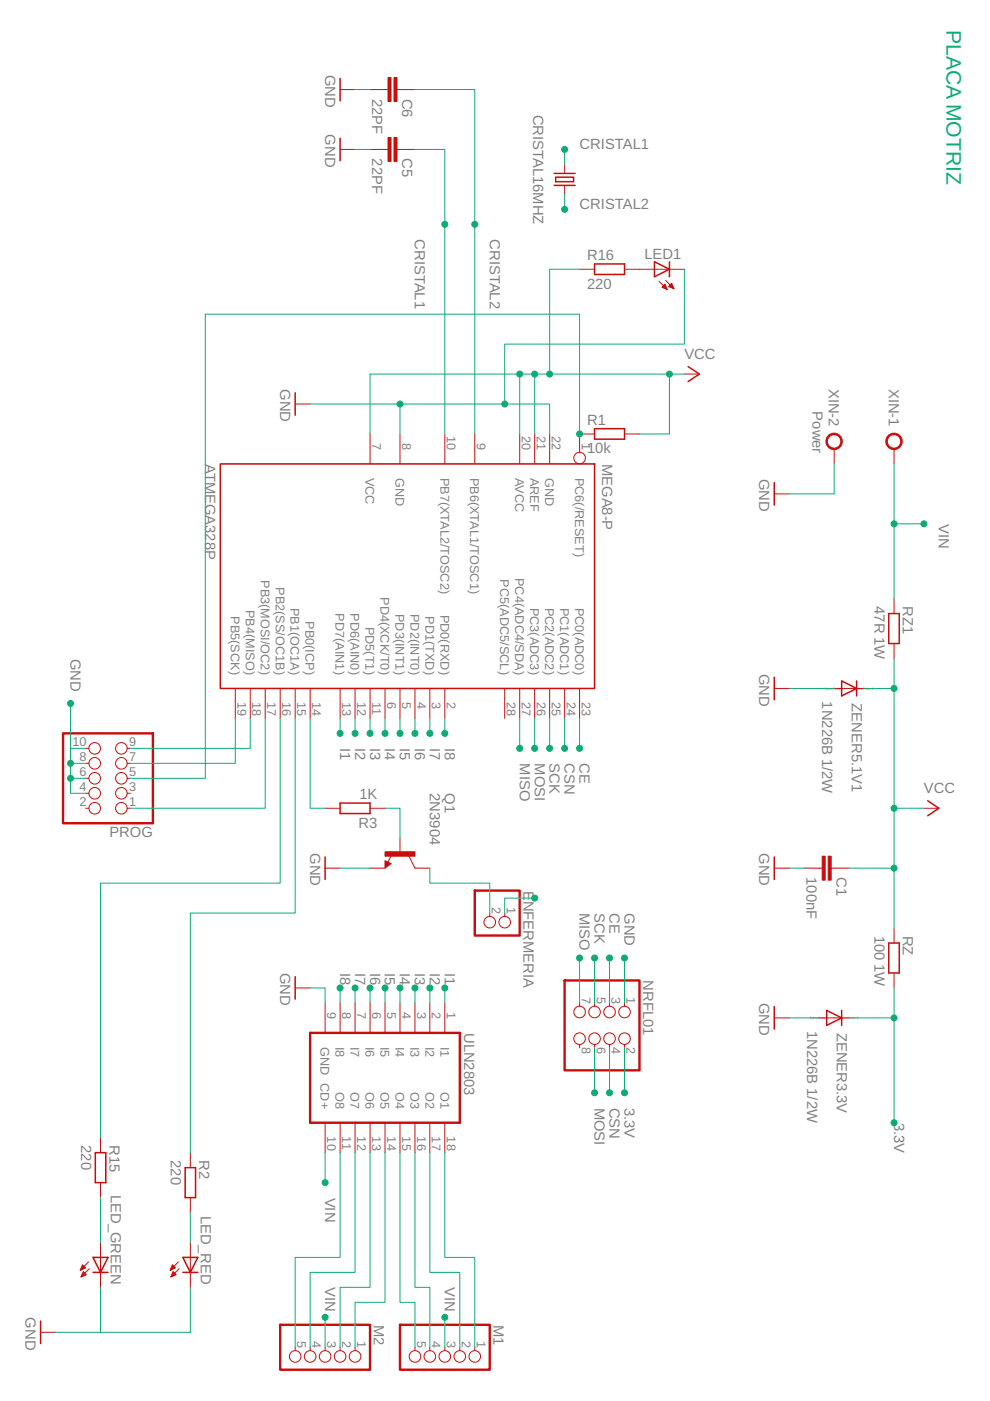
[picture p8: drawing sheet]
<svg xmlns="http://www.w3.org/2000/svg" width="210mm" height="297mm" viewBox="0 0 210 297" stroke-linecap="round" stroke-linejoin="round" font-family="sans-serif">
<g fill="none" stroke="#c90d0c" stroke-width=".32">
<path d="M72.1 16.6v4.8M72.1 29.3v4.8M117.5 36.8h4.4M117.5 39.3h4.4M117.8 37.6h3.8v.9h-3.8zM126.1 56h6.3v2.2h-6.3zM138.8 55.5l3.1 1.6-3.1 1.6zM141.9 55.5v3.2M145.9 77.7l2.4 1.6-2.4 1.6M46.7 98.4h79.4v47.6h-79.4zM62.6 83.3v4.7M126.1 90.9h6.3v2.2h-6.3z"/>
<path d="M164.2 102.3v4.8M188.4 130.1h2.3v6.3h-2.3zM164.2 143.6v4.8M178.4 144.4l3.2 1.6-3.2 1.6zM181.6 144.4v3.2M72.1 170.3h6.4v2.2h-6.4zM196.7 169.8l2.4 1.6-2.4 1.6M68.9 181.7v4.8M81.8 182.8v.9l.8-.6-.6-.3v.5l.3-.2M164.2 181.7v4.8M188.4 199.9h2.3v6.4h-2.3zM62.6 207.1v4.7"/>
<path d="M164.2 213.4v4.8M175.3 214.2l3.1 1.6-3.1 1.6zM178.4 214.2v3.2M20.2 244.4h2.2v6.3h-2.2zM39.3 247.6h2.2v6.3h-2.2zM19.7 266.6h3.2l-1.6 3.2zM19.7 269.8h3.2M38.8 266.6h3.1l-1.5 3.2zM38.8 269.8h3.1M8.6 280.1v4.8"/>
</g>
<g fill="none" stroke="#c90d0c" stroke-width=".21">
<path d="M72.1 19h3.2M78.5 19h3.8M84.2 19h3.8M72.1 31.7h3.2M78.5 31.7h3.8M84.2 31.7h3.8M119.7 34.9v1.9M119.7 39.3v1.9M122.9 57.1h3.2M132.4 57.1h12.7M139.7 59.6l1.7 1.8M141.1 59.5l1.8 1.7"/>
<path d="M140.3 60.9l.7-.6 .4 1.1zM140.5 60.7v.3M140.7 60.6v.4M140.8 60.4v.7M141 60.3v.9M141.1 60.6v.6M141.3 61v.3M141.8 60.7l.6-.6 .5 1.1zM141.9 60.6v.2M142.1 60.4v.5M142.3 60.3v.6M142.4 60.1v.9"/>
<path d="M142.6 60.5v.6M142.7 60.8v.4M145.1 79.3h3.2M62.6 85.7h3.2M78.5 92v6.4M84.8 92v6.4M94.3 92v6.4M100.7 92v6.4M110.2 92v6.4M113.4 92v6.4M116.5 92v6.4M126.1 92h-3.2v3.9"/>
<path d="M132.4 92h3.2M176.9 95.2v3.2M189.6 95.2v3.2M164.2 104.7h3.1M189.6 126.9v3.2M189.6 136.4v3.2M18.1 158.7h.7M27 158.7h.7M49.9 146v6.3M53.1 146v6.3M56.2 146v6.3M59.4 146v6.3"/>
<path d="M62.6 146v6.3M65.8 146v6.3M72.1 146v6.3M75.3 146v6.3M78.5 146v6.3M81.6 146v6.3M84.8 146v6.3M88 146v6.3M91.1 146v6.3M94.3 146v6.3M107 146v6.3M110.2 146v6.3"/>
<path d="M113.4 146v6.3M116.5 146v6.3M119.7 146v6.3M122.9 146v6.3M164.2 146h3.1M176.9 146h6.3M18.1 171.4h.7M18.1 168.2h.7M18.1 165h.7M18.1 161.8h.7M27 171.4h.7M27 168.2h.7"/>
<path d="M27 165h.7M27 161.8h.7M68.9 171.4h3.2M78.5 171.4h3.1M84.8 177.7v3.2M195.9 171.4h3.2M68.9 184.1h3.2M78.5 184.1h3.1M81.6 182.5l1.3 .6-1.3 1zM83 181.3l-.8 1.5M86.7 181.5l1.3 2.6h3.1M103.8 193.6v.7"/>
<path d="M107 193.6v.7M164.2 184.1h3.1M170.5 184.1h3.8M176.2 184.1h3.8M189.6 196.8v3.1M62.6 209.5h3.2M68.9 212.6v6.4M72.1 212.6v6.4M75.3 212.6v6.4M78.5 212.6v6.4M81.6 212.6v6.4M84.8 212.6v6.4"/>
<path d="M88 212.6v6.4M91.1 212.6v6.4M94.3 212.6v6.4M122.9 212.6v.7M126.1 212.6v.7M129.2 212.6v.7M132.4 212.6v.7M164.2 215.8h3.1M173.7 215.8h6.3M189.6 206.3v3.2M68.9 238v6.4M72.1 238v6.4"/>
<path d="M75.3 238v6.4M78.5 238v6.4M81.6 238v6.4M84.8 238v6.4M88 238v6.4M91.1 238v6.4M94.3 238v6.4M122.9 221.5v.7M126.1 221.5v.7M129.2 221.5v.7M132.4 221.5v.7M21.3 241.2v3.2"/>
<path d="M21.3 250.7v3.2M40.4 244.4v3.2M40.4 253.9v3.2M17.2 268.9v.3M17.3 268.6v.6M17.3 270.4v.3M17.5 268.2v.9M17.5 270v.6M17.5 268.2l.6 .6-1.1 .5zM17.7 269.6l.6 .7-1.1 .4zM17.7 268.4v.6M17.7 269.6v.9"/>
<path d="M17.8 268.5v.5M17.8 269.8v.7M18 268.7v.2M18 269.9v.5M18.1 270.1v.2M18.8 267.5l-1.8 1.8M18.9 269l-1.7 1.7M21.3 263.4v9.5M36.2 268.9v.3M36.4 268.6v.6M36.4 270.4v.3M36.5 268.2v.9"/>
<path d="M36.5 270v.6M36.5 268.2l.7 .6-1.1 .5zM36.7 269.6l.7 .7-1.2 .4zM36.7 268.4v.6M36.7 269.6v.9M36.9 268.5v.5M36.9 269.8v.7M37 268.7v.2M37 269.9v.5M37.2 270.1v.2M37.8 267.5l-1.7 1.8M38 269l-1.8 1.7"/>
<path d="M40.4 263.4v9.5M8.6 282.5h3.2M62.6 285.6v.7M65.8 285.6v.7M68.9 285.6v.7M72.1 285.6v.7M75.3 285.6v.7M88 285.6v.7M91.1 285.6v.7M94.3 285.6v.7M97.5 285.6v.7M100.7 285.6v.7"/>
<circle cx="122.9" cy="97.1" r="1.23"/>
<circle cx="20.1" cy="158.7" r="1.23"/>
<circle cx="25.7" cy="158.7" r="1.23"/>
<circle cx="20.1" cy="168.2" r="1.23"/>
<circle cx="20.1" cy="161.8" r="1.23"/>
<circle cx="20.1" cy="171.4" r="1.23"/>
<circle cx="20.1" cy="165" r="1.23"/>
<circle cx="25.7" cy="161.8" r="1.23"/>
<circle cx="25.7" cy="168.2" r="1.23"/>
<circle cx="25.7" cy="171.4" r="1.23"/>
<circle cx="25.7" cy="165" r="1.23"/>
<circle cx="103.8" cy="195.5" r="1.23"/>
<circle cx="107" cy="195.5" r="1.23"/>
<circle cx="122.9" cy="214.6" r="1.23"/>
<circle cx="126.1" cy="214.6" r="1.23"/>
<circle cx="129.2" cy="214.6" r="1.23"/>
<circle cx="132.4" cy="214.6" r="1.23"/>
<circle cx="122.9" cy="220.2" r="1.23"/>
<circle cx="126.1" cy="220.2" r="1.23"/>
<circle cx="129.2" cy="220.2" r="1.23"/>
<circle cx="132.4" cy="220.2" r="1.23"/>
<circle cx="62.6" cy="287.6" r="1.23"/>
<circle cx="65.8" cy="287.6" r="1.23"/>
<circle cx="68.9" cy="287.6" r="1.23"/>
<circle cx="72.1" cy="287.6" r="1.23"/>
<circle cx="75.3" cy="287.6" r="1.23"/>
<circle cx="88" cy="287.6" r="1.23"/>
<circle cx="91.1" cy="287.6" r="1.23"/>
<circle cx="94.3" cy="287.6" r="1.23"/>
<circle cx="97.5" cy="287.6" r="1.23"/>
<circle cx="100.7" cy="287.6" r="1.23"/>
</g>
<path d="M13.4 155.5h19v19h-19zM100.7 188.8h9.5v9.6h-9.5zM65.8 219h31.7v19h-31.7zM119.7 207.9h15.9v19h-15.9zM59.4 280.9h19.1v9.5h-19.1zM84.8 280.9h19v9.5h-19z" fill="none" stroke="#c90d0c" stroke-width=".51"/>
<g fill="#c90d0c" stroke="#c90d0c" stroke-width=".21">
<path d="M188.2 92.5a1.75 1.75 0 0 1 1.4-.7v.4a1.42 1.42 0 0 1 1.3 2 1.42 1.42 0 0 1-2.4 .3 1.42 1.42 0 0 1 .7-2.3h.4v-.4a1.75 1.75 0 0 1 1.7 2.2 1.75 1.75 0 0 1-2.5 1.2 1.75 1.75 0 0 1-.6-2.7z" fill-rule="evenodd"/>
<path d="M175.5 92.5a1.75 1.75 0 0 1 1.4-.7v.4a1.42 1.42 0 0 1 1.3 2 1.42 1.42 0 0 1-2.4 .3 1.42 1.42 0 0 1 .7-2.3h.4v-.4a1.75 1.75 0 0 1 1.7 2.2 1.75 1.75 0 0 1-2.5 1.2 1.75 1.75 0 0 1-.6-2.7z" fill-rule="evenodd"/>
</g>
<g fill="#c90d0c" stroke="#c90d0c" stroke-width=".21">
<path d="M82.3 29.1h.6v5.1h-.6z"/>
<path d="M83.5 29.1h.7v5.1h-.7z"/>
<path d="M82.3 16.4h.6v5.1h-.6z"/>
<path d="M83.5 16.4h.7v5.1h-.7z"/>
<path d="M174.3 181.5h.7v5.1h-.7z"/>
<path d="M175.6 181.5h.6v5.1h-.6z"/>
<path d="M81.6 180.6h6.4v.9h-6.4z"/>
</g>
<g fill="none" stroke="#0dab76" stroke-width=".21">
<path d="M75.3 19h3.2M88 19h12.7v73M75.3 31.7h3.2M88 31.7h6.3v60.3M119.7 31.7v3.2M119.7 41.2v3.2M122.9 57.1h-6.4v22.2M145.1 57.1v15.9h-38.1v12.7M110.2 79.3v12.7M113.4 79.3v12.7M141.9 79.3v12.7h-6.3M145.1 79.3h-66.6v12.7"/>
<path d="M65.8 85.7h41.2M84.8 85.7v6.3M107 85.7h9.5v6.3M122.9 92v-25.4h-79.4v98.4h-15.8M176.9 98.4v6.3h-9.6M189.6 98.4v28.5M189.6 111.1h6.3M189.6 139.6v6.4h-6.4M15 149.1v12.7v-3.1h3.1M49.9 152.3v9.5h-22.2M53.1 152.3v6.4h-25.4M56.2 152.3v19.1h-28.5"/>
<path d="M59.4 152.3v34.9h-38.1v54M62.6 152.3v41.3h-22.2v50.8M65.8 152.3v19.1h3.1M72.1 152.3v3.2M75.3 152.3v3.2M78.5 152.3v3.2M81.6 152.3v3.2M84.8 152.3v3.2M88 152.3v3.2M91.1 152.3v3.2M94.3 152.3v3.2M110.2 152.3v6.4"/>
<path d="M113.4 152.3v6.4M116.5 152.3v6.4M119.7 152.3v6.4M122.9 152.3v6.4M167.3 146h9.6M189.6 146v50.8M18.1 161.8h-3.1v3.2M18.1 165h-3.1v3.2h3.1M81.6 171.4h3.2v6.3M189.6 171.4h6.3M72.1 184.1h6.4M91.1 184.1v3.1h12.7v6.4"/>
<path d="M113.4 190.4h-6.4v3.2M167.3 184.1h3.2M180 184.1h9.6M65.8 209.5h3.1v3.1M72.1 209.5v3.1M75.3 209.5v3.1M78.5 209.5v3.1M81.6 209.5v3.1M84.8 209.5v3.1M88 209.5v3.1M91.1 209.5v3.1M94.3 209.5v3.1"/>
<path d="M122.9 203.1v9.5M126.1 203.1v9.5M129.2 203.1v9.5M132.4 203.1v9.5M167.3 215.8h6.4M180 215.8h9.6v22.2M189.6 209.5v6.3M126.1 222.2v9.5M129.2 222.2v9.5M132.4 222.2v9.5M21.3 253.9v9.5M40.4 257.1v6.3"/>
<path d="M68.9 244.4v6.3M72.1 244.4v22.2h-9.5v19M75.3 244.4v25.4h-9.5v15.8M78.5 244.4v28.5h-6.4v12.7M81.6 244.4v31.7h-6.3v9.5M84.8 244.4v31.7h3.2v9.5M88 244.4v28.5h3.1v12.7M91.1 244.4v25.4h6.4v15.8M94.3 244.4v22.2h6.4v19M21.3 272.9v9.6M40.4 272.9v9.6h-28.6M68.9 279.3v6.3"/>
<path d="M94.3 279.3v6.3"/>
</g>
<g fill="#0dab76" stroke="#0dab76" stroke-width=".21">
<circle cx="122.9" cy="92" r=".64"/>
<circle cx="141.9" cy="79.3" r=".64"/>
<circle cx="110.2" cy="79.3" r=".64"/>
<circle cx="113.4" cy="79.3" r=".64"/>
<circle cx="116.5" cy="79.3" r=".64"/>
<circle cx="189.6" cy="146" r=".64"/>
<circle cx="189.6" cy="171.4" r=".64"/>
<circle cx="189.6" cy="184.1" r=".64"/>
<circle cx="84.8" cy="85.7" r=".64"/>
<circle cx="107" cy="85.7" r=".64"/>
<circle cx="132.4" cy="203.1" r=".64"/>
<circle cx="15" cy="165" r=".64"/>
<circle cx="15" cy="161.8" r=".64"/>
<circle cx="15" cy="149.1" r=".64"/>
<circle cx="119.7" cy="44.4" r=".64"/>
<circle cx="100.7" cy="47.6" r=".64"/>
<circle cx="119.7" cy="31.7" r=".64"/>
<circle cx="94.3" cy="47.6" r=".64"/>
<circle cx="189.6" cy="215.8" r=".64"/>
<circle cx="189.6" cy="238" r=".64"/>
<circle cx="132.4" cy="231.7" r=".64"/>
<circle cx="122.9" cy="158.7" r=".64"/>
<circle cx="129.2" cy="203.1" r=".64"/>
<circle cx="126.1" cy="203.1" r=".64"/>
<circle cx="116.5" cy="158.7" r=".64"/>
<circle cx="129.2" cy="231.7" r=".64"/>
<circle cx="119.7" cy="158.7" r=".64"/>
<circle cx="122.9" cy="203.1" r=".64"/>
<circle cx="110.2" cy="158.7" r=".64"/>
<circle cx="126.1" cy="231.7" r=".64"/>
<circle cx="113.4" cy="158.7" r=".64"/>
<circle cx="189.6" cy="111.1" r=".64"/>
<circle cx="195.9" cy="111.1" r=".64"/>
<circle cx="94.3" cy="279.3" r=".64"/>
<circle cx="68.9" cy="279.3" r=".64"/>
<circle cx="68.9" cy="250.7" r=".64"/>
<circle cx="113.4" cy="190.4" r=".64"/>
<circle cx="94.3" cy="155.5" r=".64"/>
<circle cx="72.1" cy="209.5" r=".64"/>
<circle cx="91.1" cy="155.5" r=".64"/>
<circle cx="75.3" cy="209.5" r=".64"/>
<circle cx="88" cy="155.5" r=".64"/>
<circle cx="78.5" cy="209.5" r=".64"/>
<circle cx="84.8" cy="155.5" r=".64"/>
<circle cx="81.6" cy="209.5" r=".64"/>
<circle cx="81.6" cy="155.5" r=".64"/>
<circle cx="84.8" cy="209.5" r=".64"/>
<circle cx="78.5" cy="155.5" r=".64"/>
<circle cx="88" cy="209.5" r=".64"/>
<circle cx="75.3" cy="155.5" r=".64"/>
<circle cx="91.1" cy="209.5" r=".64"/>
<circle cx="72.1" cy="155.5" r=".64"/>
<circle cx="94.3" cy="209.5" r=".64"/>
</g>
<text font-size="4.5" fill="#0dab76" x="200.7" y="6.3" transform="rotate(90 200.7 6.3)">PLACA MOTRIZ</text>
<g font-size="3.1" fill="#808080">
<text x="68.9" y="15.8" transform="rotate(90 68.9 15.8)">GND</text>
<text x="78.9" y="20.9" transform="rotate(90 78.9 20.9)">22PF</text>
<text x="85.3" y="20.9" transform="rotate(90 85.3 20.9)">C6</text>
<text x="68.9" y="28.5" transform="rotate(90 68.9 28.5)">GND</text>
<text x="113" y="24.3" transform="rotate(90 113 24.3)">CRISTAL16MHZ</text>
<text x="78.9" y="33.6" transform="rotate(90 78.9 33.6)">22PF</text>
<text x="85.3" y="33.6" transform="rotate(90 85.3 33.6)">C5</text>
<text x="122.9" y="31.7">CRISTAL1</text>
<text x="122.9" y="44.4">CRISTAL2</text>
<text x="88" y="50.7" transform="rotate(90 88 50.7)">CRISTAL1</text>
<text x="103.8" y="50.7" transform="rotate(90 103.8 50.7)">CRISTAL2</text>
<text x="124.5" y="55.2">R16</text>
<text x="136.6" y="54.9">LED1</text>
<text x="124.5" y="61.2">220</text>
<text x="145.1" y="76.1">VCC</text>
<text x="59.4" y="82.5" transform="rotate(90 59.4 82.5)">GND</text>
<text x="175.7" y="82.4" transform="rotate(90 175.7 82.4)">XIN-2</text>
<text x="188.4" y="82.4" transform="rotate(90 188.4 82.4)">XIN-1</text>
<text x="172.3" y="87.2" transform="rotate(90 172.3 87.2)">Power</text>
<text x="124.5" y="90.1">R1</text>
<text x="43.5" y="98.4" transform="rotate(90 43.5 98.4)">ATMEGA328P</text>
<text x="124.5" y="96.1">10k</text>
<text x="127.7" y="98.4" transform="rotate(90 127.7 98.4)">MEGA8-P</text>
<text x="161" y="101.5" transform="rotate(90 161 101.5)">GND</text>
<text x="199.1" y="111.1" transform="rotate(90 199.1 111.1)">VIN</text>
<text x="185.4" y="128.5" transform="rotate(90 185.4 128.5)">47R 1W</text>
<text x="191.4" y="128.5" transform="rotate(90 191.4 128.5)">RZ1</text>
<text x="15" y="139.6" transform="rotate(90 15 139.6)">GND</text>
<text x="161" y="142.8" transform="rotate(90 161 142.8)">GND</text>
<text x="174.3" y="148.7" transform="rotate(90 174.3 148.7)">1N226B 1/2W</text>
<text x="180.6" y="149.1" transform="rotate(90 180.6 149.1)">ZENER5.1V1</text>
<text x="72.1" y="158.7" transform="rotate(90 72.1 158.7)">I1</text>
<text x="75.3" y="158.7" transform="rotate(90 75.3 158.7)">I2</text>
<text x="78.4" y="158.7" transform="rotate(90 78.4 158.7)">I3</text>
<text x="81.6" y="158.7" transform="rotate(90 81.6 158.7)">I4</text>
<text x="84.8" y="158.7" transform="rotate(90 84.8 158.7)">I5</text>
<text x="88" y="158.7" transform="rotate(90 88 158.7)">I6</text>
<text x="91.1" y="158.7" transform="rotate(90 91.1 158.7)">I7</text>
<text x="94.3" y="158.7" transform="rotate(90 94.3 158.7)">I8</text>
<text x="110.2" y="161.8" transform="rotate(90 110.2 161.8)">MISO</text>
<text x="113.4" y="161.8" transform="rotate(90 113.4 161.8)">MOSI</text>
<text x="116.5" y="161.8" transform="rotate(90 116.5 161.8)">SCK</text>
<text x="119.7" y="161.8" transform="rotate(90 119.7 161.8)">CSN</text>
<text x="122.9" y="161.8" transform="rotate(90 122.9 161.8)">CE</text>
<text x="76.2" y="169.5">1K</text>
<text x="91.1" y="168.2" transform="rotate(90 91.1 168.2)">2N3904</text>
<text x="94.3" y="168.2" transform="rotate(90 94.3 168.2)">Q1</text>
<text x="195.9" y="168.2">VCC</text>
<text x="23.2" y="177.6">PROG</text>
<text x="76" y="175.5">R3</text>
<text x="65.8" y="180.9" transform="rotate(90 65.8 180.9)">GND</text>
<text x="161" y="180.9" transform="rotate(90 161 180.9)">GND</text>
<text x="171" y="186" transform="rotate(90 171 186)">100nF</text>
<text x="177.3" y="186" transform="rotate(90 177.3 186)">C1</text>
<text x="111" y="188.8" transform="rotate(90 111 188.8)">ENFERMERIA</text>
<text x="122.9" y="193.6" transform="rotate(90 122.9 193.6)">MISO</text>
<text x="126.1" y="193.6" transform="rotate(90 126.1 193.6)">SCK</text>
<text x="129.2" y="193.6" transform="rotate(90 129.2 193.6)">CE</text>
<text x="132.4" y="193.6" transform="rotate(90 132.4 193.6)">GND</text>
<text x="185.4" y="198.4" transform="rotate(90 185.4 198.4)">100 1W</text>
<text x="191.4" y="198.4" transform="rotate(90 191.4 198.4)">RZ</text>
<text x="59.4" y="206.3" transform="rotate(90 59.4 206.3)">GND</text>
<text x="72.1" y="206.3" transform="rotate(90 72.1 206.3)">I8</text>
<text x="75.3" y="206.3" transform="rotate(90 75.3 206.3)">I7</text>
<text x="78.4" y="206.3" transform="rotate(90 78.4 206.3)">I6</text>
<text x="81.6" y="206.3" transform="rotate(90 81.6 206.3)">I5</text>
<text x="84.8" y="206.3" transform="rotate(90 84.8 206.3)">I4</text>
<text x="88" y="206.3" transform="rotate(90 88 206.3)">I3</text>
<text x="91.1" y="206.3" transform="rotate(90 91.1 206.3)">I2</text>
<text x="94.3" y="206.3" transform="rotate(90 94.3 206.3)">I1</text>
<text x="136.4" y="207.9" transform="rotate(90 136.4 207.9)">NRFL01</text>
<text x="161" y="212.6" transform="rotate(90 161 212.6)">GND</text>
<text x="98.4" y="219" transform="rotate(90 98.4 219)">ULN2803</text>
<text x="171.2" y="218.6" transform="rotate(90 171.2 218.6)">1N226B 1/2W</text>
<text x="177.5" y="219" transform="rotate(90 177.5 219)">ZENER3.3V</text>
<text x="126.1" y="234.9" transform="rotate(90 126.1 234.9)">MOSI</text>
<text x="129.2" y="234.9" transform="rotate(90 129.2 234.9)">CSN</text>
<text x="132.4" y="234.9" transform="rotate(90 132.4 234.9)">3.3V</text>
<text x="189.6" y="238" transform="rotate(90 189.6 238)">3.3V</text>
<text x="17.2" y="242.8" transform="rotate(90 17.2 242.8)">220</text>
<text x="23.2" y="242.8" transform="rotate(90 23.2 242.8)">R15</text>
<text x="36.2" y="246" transform="rotate(90 36.2 246)">220</text>
<text x="42.2" y="246" transform="rotate(90 42.2 246)">R2</text>
<text x="23.5" y="253.3" transform="rotate(90 23.5 253.3)">LED_GREEN</text>
<text x="42.6" y="257.9" transform="rotate(90 42.6 257.9)">LED_RED</text>
<text x="68.9" y="253.9" transform="rotate(90 68.9 253.9)">VIN</text>
<text x="68.9" y="273" transform="rotate(90 68.9 273)">VIN</text>
<text x="94.3" y="273" transform="rotate(90 94.3 273)">VIN</text>
<text x="5.4" y="279.3" transform="rotate(90 5.4 279.3)">GND</text>
<text x="79.2" y="280.9" transform="rotate(90 79.2 280.9)">M2</text>
<text x="104.6" y="280.9" transform="rotate(90 104.6 280.9)">M1</text>
</g>
<g font-size="2.7" fill="#808080">
<text x="78.9" y="93.9" transform="rotate(90 78.9 93.9)">7</text>
<text x="85.2" y="93.9" transform="rotate(90 85.2 93.9)">8</text>
<text x="94.8" y="92.4" transform="rotate(90 94.8 92.4)">10</text>
<text x="101.1" y="93.9" transform="rotate(90 101.1 93.9)">9</text>
<text x="110.6" y="92.4" transform="rotate(90 110.6 92.4)">20</text>
<text x="113.8" y="92.4" transform="rotate(90 113.8 92.4)">21</text>
<text x="117" y="92.4" transform="rotate(90 117 92.4)">22</text>
<text x="123.3" y="93.9" transform="rotate(90 123.3 93.9)">1</text>
<text x="77.5" y="101.3" transform="rotate(90 77.5 101.3)">VCC</text>
<text x="83.8" y="101.3" transform="rotate(90 83.8 101.3)">GND</text>
<text x="93.4" y="101.3" transform="rotate(90 93.4 101.3)">PB7(XTAL2/TOSC2)</text>
<text x="99.7" y="101.3" transform="rotate(90 99.7 101.3)">PB6(XTAL1/TOSC1)</text>
<text x="109.2" y="101.3" transform="rotate(90 109.2 101.3)">AVCC</text>
<text x="112.4" y="101.3" transform="rotate(90 112.4 101.3)">AREF</text>
<text x="115.6" y="101.3" transform="rotate(90 115.6 101.3)">GND</text>
<text x="121.9" y="101.3" transform="rotate(90 121.9 101.3)">PC6(/RESET)</text>
<text x="55.3" y="123" transform="rotate(90 55.3 123)">PB3(MOSI/OC2)</text>
<text x="58.5" y="124.5" transform="rotate(90 58.5 124.5)">PB2(SS/OC1B)</text>
<text x="106.1" y="122.8" transform="rotate(90 106.1 122.8)">PC5(ADC5/SCL)</text>
<text x="109.2" y="122.5" transform="rotate(90 109.2 122.5)">PC4(ADC4/SDA)</text>
<text x="48.9" y="130.6" transform="rotate(90 48.9 130.6)">PB5(SCK)</text>
<text x="52.1" y="129.3" transform="rotate(90 52.1 129.3)">PB4(MISO)</text>
<text x="61.6" y="128.8" transform="rotate(90 61.6 128.8)">PB1(OC1A)</text>
<text x="64.8" y="131.7" transform="rotate(90 64.8 131.7)">PB0(ICP)</text>
<text x="71.1" y="130" transform="rotate(90 71.1 130)">PD7(AIN1)</text>
<text x="74.3" y="130" transform="rotate(90 74.3 130)">PD6(AIN0)</text>
<text x="80.7" y="126.6" transform="rotate(90 80.7 126.6)">PD4(XCK/T0)</text>
<text x="83.8" y="130.2" transform="rotate(90 83.8 130.2)">PD3(INT1)</text>
<text x="87" y="130.2" transform="rotate(90 87 130.2)">PD2(INT0)</text>
<text x="90.2" y="130.6" transform="rotate(90 90.2 130.6)">PD1(TXD)</text>
<text x="93.4" y="130.3" transform="rotate(90 93.4 130.3)">PD0(RXD)</text>
<text x="112.4" y="128.8" transform="rotate(90 112.4 128.8)">PC3(ADC3)</text>
<text x="115.6" y="128.8" transform="rotate(90 115.6 128.8)">PC2(ADC2)</text>
<text x="118.8" y="128.8" transform="rotate(90 118.8 128.8)">PC1(ADC1)</text>
<text x="121.9" y="128.8" transform="rotate(90 121.9 128.8)">PC0(ADC0)</text>
<text x="77.5" y="132.9" transform="rotate(90 77.5 132.9)">PD5(T1)</text>
<text x="50.3" y="148.9" transform="rotate(90 50.3 148.9)">19</text>
<text x="53.5" y="148.9" transform="rotate(90 53.5 148.9)">18</text>
<text x="56.7" y="148.9" transform="rotate(90 56.7 148.9)">17</text>
<text x="59.8" y="148.9" transform="rotate(90 59.8 148.9)">16</text>
<text x="63" y="148.9" transform="rotate(90 63 148.9)">15</text>
<text x="66.2" y="148.9" transform="rotate(90 66.2 148.9)">14</text>
<text x="72.5" y="148.9" transform="rotate(90 72.5 148.9)">13</text>
<text x="75.7" y="148.9" transform="rotate(90 75.7 148.9)">12</text>
<text x="78.9" y="148.9" transform="rotate(90 78.9 148.9)">11</text>
<text x="82.1" y="148.9" transform="rotate(90 82.1 148.9)">6</text>
<text x="85.2" y="148.9" transform="rotate(90 85.2 148.9)">5</text>
<text x="88.4" y="148.9" transform="rotate(90 88.4 148.9)">4</text>
<text x="91.6" y="148.9" transform="rotate(90 91.6 148.9)">3</text>
<text x="94.8" y="148.9" transform="rotate(90 94.8 148.9)">2</text>
<text x="107.5" y="148.9" transform="rotate(90 107.5 148.9)">28</text>
<text x="110.6" y="148.9" transform="rotate(90 110.6 148.9)">27</text>
<text x="113.8" y="148.9" transform="rotate(90 113.8 148.9)">26</text>
<text x="117" y="148.9" transform="rotate(90 117 148.9)">25</text>
<text x="120.2" y="148.9" transform="rotate(90 120.2 148.9)">24</text>
<text x="123.3" y="148.9" transform="rotate(90 123.3 148.9)">23</text>
<text x="15.4" y="158.2">10</text>
<text x="16.9" y="161.4">8</text>
<text x="27.4" y="161.4">7</text>
<text x="27.4" y="158.2">9</text>
<text x="16.9" y="167.7">4</text>
<text x="16.9" y="164.6">6</text>
<text x="27.4" y="167.7">3</text>
<text x="27.4" y="164.6">5</text>
<text x="16.9" y="170.9">2</text>
<text x="27.4" y="170.9">1</text>
<text x="104.3" y="192.3" transform="rotate(90 104.3 192.3)">2</text>
<text x="107.5" y="192.3" transform="rotate(90 107.5 192.3)">1</text>
<text x="69.4" y="214.6" transform="rotate(90 69.4 214.6)">9</text>
<text x="72.5" y="214.6" transform="rotate(90 72.5 214.6)">8</text>
<text x="75.7" y="214.6" transform="rotate(90 75.7 214.6)">7</text>
<text x="78.9" y="214.6" transform="rotate(90 78.9 214.6)">6</text>
<text x="82.1" y="214.6" transform="rotate(90 82.1 214.6)">5</text>
<text x="85.2" y="214.6" transform="rotate(90 85.2 214.6)">4</text>
<text x="88.4" y="214.6" transform="rotate(90 88.4 214.6)">3</text>
<text x="91.6" y="214.6" transform="rotate(90 91.6 214.6)">2</text>
<text x="94.8" y="214.6" transform="rotate(90 94.8 214.6)">1</text>
<text x="123.3" y="211.4" transform="rotate(90 123.3 211.4)">7</text>
<text x="126.5" y="211.4" transform="rotate(90 126.5 211.4)">5</text>
<text x="129.7" y="211.4" transform="rotate(90 129.7 211.4)">3</text>
<text x="132.9" y="211.4" transform="rotate(90 132.9 211.4)">1</text>
<text x="68" y="221.9" transform="rotate(90 68 221.9)">GND CD+</text>
<text x="71.1" y="221.9" transform="rotate(90 71.1 221.9)">I8</text>
<text x="74.3" y="221.9" transform="rotate(90 74.3 221.9)">I7</text>
<text x="77.5" y="221.9" transform="rotate(90 77.5 221.9)">I6</text>
<text x="80.7" y="221.9" transform="rotate(90 80.7 221.9)">I5</text>
<text x="83.8" y="221.9" transform="rotate(90 83.8 221.9)">I4</text>
<text x="87" y="221.9" transform="rotate(90 87 221.9)">I3</text>
<text x="90.2" y="221.9" transform="rotate(90 90.2 221.9)">I2</text>
<text x="93.4" y="221.9" transform="rotate(90 93.4 221.9)">I1</text>
<text x="123.3" y="221.9" transform="rotate(90 123.3 221.9)">8</text>
<text x="126.5" y="221.9" transform="rotate(90 126.5 221.9)">6</text>
<text x="129.7" y="221.9" transform="rotate(90 129.7 221.9)">4</text>
<text x="132.9" y="221.9" transform="rotate(90 132.9 221.9)">2</text>
<text x="71.1" y="231.5" transform="rotate(90 71.1 231.5)">O8</text>
<text x="74.3" y="231.5" transform="rotate(90 74.3 231.5)">O7</text>
<text x="77.5" y="231.5" transform="rotate(90 77.5 231.5)">O6</text>
<text x="80.7" y="231.5" transform="rotate(90 80.7 231.5)">O5</text>
<text x="83.8" y="231.5" transform="rotate(90 83.8 231.5)">O4</text>
<text x="87" y="231.5" transform="rotate(90 87 231.5)">O3</text>
<text x="90.2" y="231.5" transform="rotate(90 90.2 231.5)">O2</text>
<text x="93.4" y="231.5" transform="rotate(90 93.4 231.5)">O1</text>
<text x="69.4" y="241" transform="rotate(90 69.4 241)">10</text>
<text x="72.5" y="241" transform="rotate(90 72.5 241)">11</text>
<text x="75.7" y="241" transform="rotate(90 75.7 241)">12</text>
<text x="78.9" y="241" transform="rotate(90 78.9 241)">13</text>
<text x="82.1" y="241" transform="rotate(90 82.1 241)">14</text>
<text x="85.2" y="241" transform="rotate(90 85.2 241)">15</text>
<text x="88.4" y="241" transform="rotate(90 88.4 241)">16</text>
<text x="91.6" y="241" transform="rotate(90 91.6 241)">17</text>
<text x="94.8" y="241" transform="rotate(90 94.8 241)">18</text>
<text x="63" y="284.4" transform="rotate(90 63 284.4)">5</text>
<text x="66.2" y="284.4" transform="rotate(90 66.2 284.4)">4</text>
<text x="69.4" y="284.4" transform="rotate(90 69.4 284.4)">3</text>
<text x="72.5" y="284.4" transform="rotate(90 72.5 284.4)">2</text>
<text x="75.7" y="284.4" transform="rotate(90 75.7 284.4)">1</text>
<text x="88.4" y="284.4" transform="rotate(90 88.4 284.4)">5</text>
<text x="91.6" y="284.4" transform="rotate(90 91.6 284.4)">4</text>
<text x="94.8" y="284.4" transform="rotate(90 94.8 284.4)">3</text>
<text x="97.9" y="284.4" transform="rotate(90 97.9 284.4)">2</text>
<text x="101.1" y="284.4" transform="rotate(90 101.1 284.4)">1</text>
</g>
<g font-size=".7" fill="#ffba08">
<text x="174.8" y="146.2">SpiceOrder 1</text>
<text x="181.2" y="146.2">SpiceOrder 2</text>
<text x="171.7" y="216.1">SpiceOrder 1</text>
<text x="178" y="216.1">SpiceOrder 2</text>
</g>
</svg>
